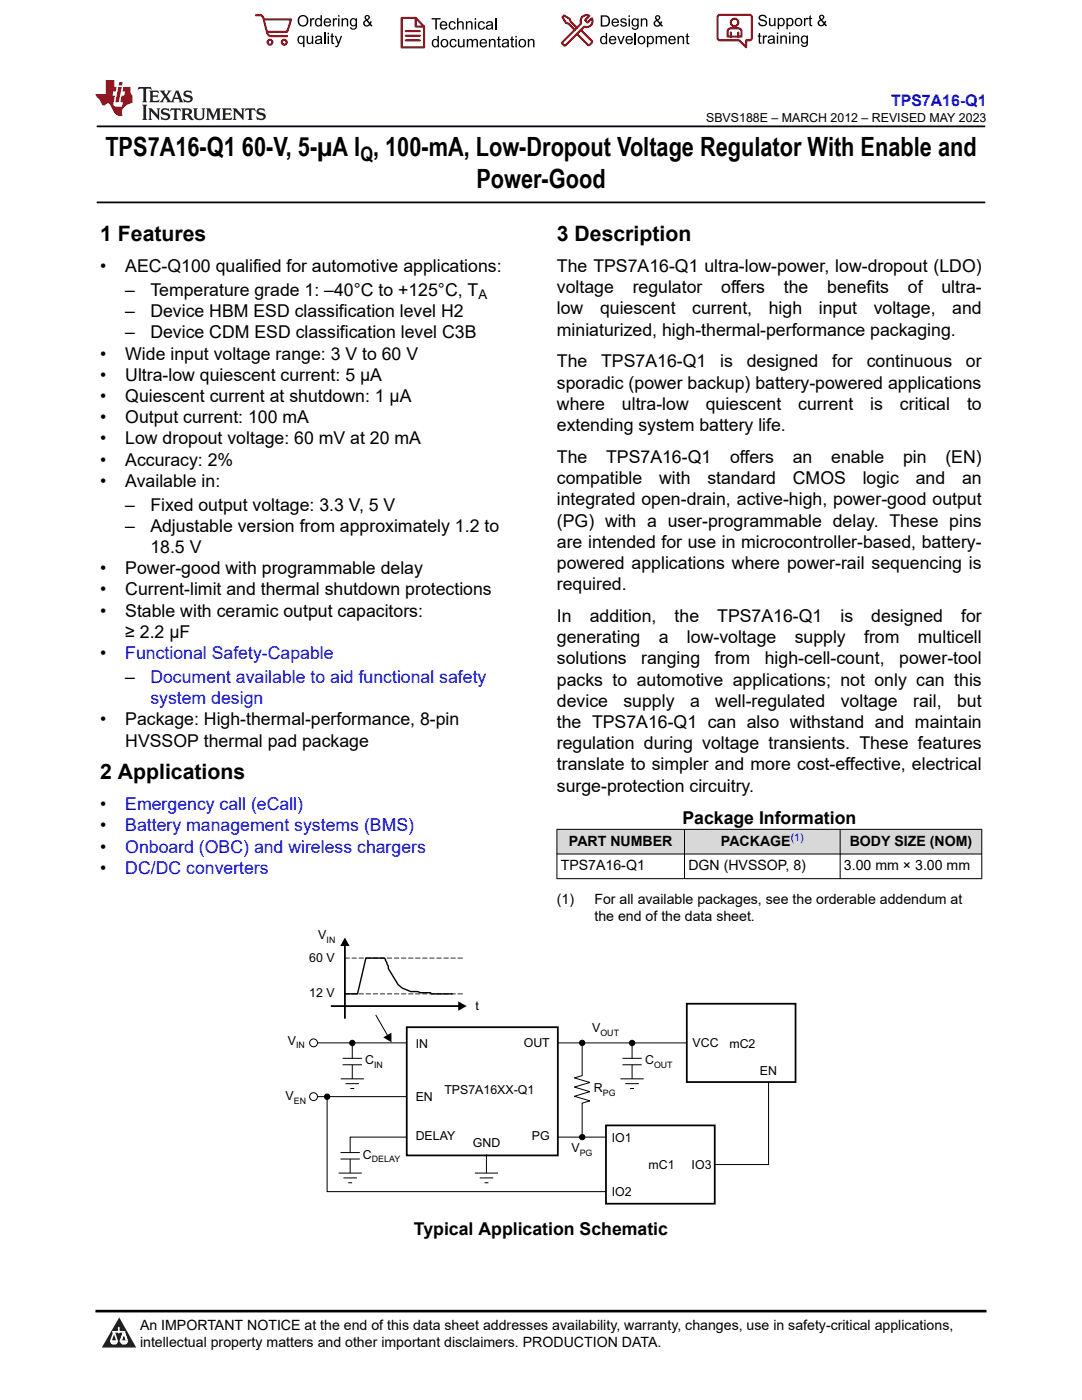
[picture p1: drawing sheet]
<svg xmlns="http://www.w3.org/2000/svg" width="216mm" height="279mm" viewBox="0 0 216 279" stroke-linecap="round" stroke-linejoin="round" font-family="sans-serif">
<path d="M19.3 25.2h177.3M19.3 40.4h177.3" fill="none" stroke="#000" stroke-width=".35"/>
<g fill="#d8d8d8">
<path d="M111.1 165.5h84.8v4.9h-84.8z" fill-rule="evenodd"/>
<path d="M111.2 165.6h25.3v4.8h-25.3z" fill-rule="evenodd"/>
<path d="M136.6 165.6h31v4.8h-31z" fill-rule="evenodd"/>
<path d="M167.7 165.6h28.1v4.8h-28.1z" fill-rule="evenodd"/>
</g>
<g fill="none" stroke="#000" stroke-width=".2">
<path d="M111.1 165.5h84.9M111.1 170.4h84.9M111.1 175.4h84.9M111.1 165.5v9.9M136.6 165.5v9.9M167.6 165.5v9.9M195.9 165.5v9.9M63.1 218.9h18.1M63.4 208.1h17.8M68 215.3h4.6M68.4 212.5h3.8M68.4 211.2h3.8"/>
<path d="M68.9 216.3h2.7M69.9 217.2h.8M70.3 208.1v3.1M70.3 212.5v2.8M111.3 208.1h25.7M97.1 230.4v3.7"/>
<circle cx="70.3" cy="208.1" r=".53"/>
</g>
<path d="M68.8 191.2h23.5M68.8 198.3h23.5" fill="none" stroke="#2b292a" stroke-width=".2" stroke-dasharray=".9 .5"/>
<path d="M81.2 205h30.1v25.6h-30.1z" fill="none" stroke="#000" stroke-width=".35"/>
<circle cx="70.3" cy="208.1" r=".53" fill="#000"/>
<circle cx="62.6" cy="208.1" r=".79" fill="#fff"/>
<circle cx="62.6" cy="208.1" r=".79" fill="none" stroke="#000" stroke-width=".2"/>
<circle cx="62.6" cy="218.9" r=".79" fill="#fff"/>
<g fill="none" stroke="#000" stroke-width=".2">
<path d="M65.3 218.9v18.9h55.6M75 202.6l2.4 4.1M116.2 208.1v6.6l-1.6 .4 3.1 .9-3.1 1 3.1 .9-3.1 .9 3.1 .9-1.5 .5v6.4M123.8 215.3h4.6M124.2 212.5h3.9M124.2 211.2h3.9M124.8 216.3h2.7M125.7 217.2h.8M126.1 208.1v3.1M126.1 212.5v2.8M153.4 215.9v16.5h-10.8M67.6 234.1h4.6"/>
<path d="M67.9 231.3h3.9M67.9 230h3.9M68.5 235.1h2.7M69.5 236h.8M69.9 231.3v2.8M81.2 226.9h-11.3v3.1M94.7 234.1h4.7M95.7 235.1h2.7M96.7 236h.7M111.3 226.9h9.6"/>
<circle cx="62.6" cy="218.9" r=".79"/>
<circle cx="65.3" cy="218.9" r=".53"/>
<circle cx="116.2" cy="208.1" r=".53"/>
<circle cx="126.1" cy="208.1" r=".53"/>
<circle cx="116.2" cy="226.9" r=".53"/>
</g>
<g fill="#000">
<path d="M68.8 187.1l1 1.7h-1.9zM91.4 199.9l1.7 .9-1.7 .9zM76.5 207l1.6-.9v1.9z"/>
<circle cx="65.3" cy="218.9" r=".53"/>
<circle cx="116.2" cy="208.1" r=".53"/>
<circle cx="126.1" cy="208.1" r=".53"/>
<circle cx="116.2" cy="226.9" r=".53"/>
</g>
<path d="M68.8 188.6v14.7M66 200.8h25.6M137 200.3h21.7v15.6h-21.7zM120.9 224.6h21.7v15.6h-21.7z" fill="none" stroke="#000" stroke-width=".35"/>
<path d="M68.8 198.3h2.5l1.7-7.1h3.6l.3 .2 .3 .7a10.4 10.4 0 0 0 2 3.9 4.2 4.2 0 0 0 4.1 1.9l.6 .2h2l.2 .2h4.2" fill="none" stroke="#000" stroke-width=".28"/>
<path d="M0 0h215.9v23.8h-215.9z" fill-rule="evenodd" fill="#fff"/>
<path d="M27.7 17.4l-.2 .6 .5-.3h.6v.1v2.2l-.2 .4h1l-.2-.4v-2.2v-.1h.5l.5 .3-.1-.6zM29.8 18.1l.2 .4v1.5l-.2 .4h1.9l.1-.6a1.08 1.08 0 0 1-1.3 .2v-.7h.6l.4 .2v-.6l-.4 .2h-.6v-.6l.2-.1a1 1 0 0 1 1 .2l-.1-.5zM31.8 18.1l1 1.1-1 1.2h.9l-.2-.2 .4-.7 .5 .7-.2 .2h1.6l-.2-.2 .1-.4h1l.1 .4-.1 .2h.9l-.2-.3-.8-2h-.5l-1 2.2-.8-1.1 .9-1.1h-.8l.2 .2-.5 .7-.3-.7 .1-.2zM35.2 18.5l.4 1h-.8zM36.8 18.2a.65 .65 0 0 0-.2 .7 .65 .65 0 0 0 .6 .5l.7 .2 .1 .2a.79 .79 0 0 1-.7 .4 .79 .79 0 0 1-.7-.5l.1 .7 .2-.1a.93 .93 0 0 0 1.1 .1 .93 .93 0 0 0 .4-1 1.46 1.46 0 0 0-1.2-.6l-.1-.3a1.09 1.09 0 0 1 1.2 .2l-.2-.6-.1 .1-.6-.2zM28.4 20.9l.2 .4v2.3l-.2 .3h1l-.2-.3v-2.3l.2-.4zM29.6 21.6l.2 .4v1.6l-.2 .3h.8l-.3-.3v-1.4l1.7 1.8v-2l.2-.4h-.8l.2 .2 .1 1.1-1.2-1.3zM32.3 21.8a.65 .65 0 0 0-.2 .7 .65 .65 0 0 0 .7 .4l.6 .2 .1 .2a.79 .79 0 0 1-.7 .4 .79 .79 0 0 1-.7-.5l.1 .7 .2-.1a.93 .93 0 0 0 1.1 .1 .93 .93 0 0 0 .4-.9 1.46 1.46 0 0 0-1.2-.6l-.1-.4a1.09 1.09 0 0 1 1.2 .2l-.2-.6-.1 .1-.6-.1zM34.1 21.6l-.1 .7a.63 .63 0 0 1 .7-.4l.1 1.7-.3 .3h1l-.2-.3v-1.7a.66 .66 0 0 1 .8 .4l-.1-.7zM36.2 21.6l.2 .4v1.6l-.2 .3h.9l-.2-.2v-.7h.5l.1 .2a.79 .79 0 0 0 1.2 .6l-1-.9a.61 .61 0 0 0 .6-.6 .61 .61 0 0 0-.5-.6zM36.9 21.9h.2a.47 .47 0 0 1 .5 .1 .47 .47 0 0 1 .1 .5l-.2 .2h-.6zM38.5 21.6l.2 .2a2.27 2.27 0 0 0 .4 2 1.04 1.04 0 0 0 1.7-.7v-1.3l.2-.2h-.8l.2 .4v1.1a.6 .6 0 0 1-.6 .6 .6 .6 0 0 1-.6-.6v-1.1l.3-.4zM41.1 21.6l.2 .4v1.6l-.2 .3h.7l-.2-.3v-1.5l.9 1.9 .8-1.9v1.5l-.2 .3h1l-.3-.3v-1.6l.3-.4h-.8l-.7 1.5-.7-1.5zM44.3 21.6l.2 .4v1.6l-.2 .3h1.9l.1-.5a1.09 1.09 0 0 1-1.3 .1v-.6h.6l.4 .1v-.6l-.4 .2h-.6v-.6l.2-.1a1.01 1.01 0 0 1 1 .3l-.1-.6zM46.4 21.6l.3 .4v1.6l-.3 .3h.8l-.2-.3v-1.4l1.6 1.8v-2l.2-.4h-.7l.2 .2v1.1l-1.2-1.3zM49 21.6l-.1 .7a.63 .63 0 0 1 .8-.4v1.7l-.3 .3h1l-.2-.3v-1.7a.66 .66 0 0 1 .8 .4l-.1-.7zM51.4 21.8a.65 .65 0 0 0-.2 .7 .65 .65 0 0 0 .6 .4l.6 .2 .2 .2a.79 .79 0 0 1-.8 .4 .79 .79 0 0 1-.6-.5l.1 .7 .2-.1a.93 .93 0 0 0 1 .1 .93 .93 0 0 0 .5-.9 1.46 1.46 0 0 0-1.3-.6l-.1-.4a1.09 1.09 0 0 1 1.3 .2l-.2-.6-.2 .1-.5-.1z" fill="#231f20"/>
<path d="M21.1 16v2.8h-2.1l.1 .3 .9 1a.95 .95 0 0 0 .9 .9 .59 .59 0 0 1 .6-.4 .59 .59 0 0 1 .5 .4l.4 .8a1.59 1.59 0 0 0 2.1 1.3 1.61 1.61 0 0 1 1-2.2l1-.4-.1-1.5a1.59 1.59 0 0 1-.4-1.6h-1.4l-.2 .9h.5l-.1 .8h-.5l-.2 1v.2l.4 .1-.2 .9h-.6a.73 .73 0 0 1-1.1-.7l.3-1.5h-.5l.2-.8h.5l.2-.9h-.5v-1.4zM23.6 17.4l-.6 3h.7l.6-3zM23.8 16.4l-.1 .7h.7l.1-.7z" fill="#ed1c24"/>
<g fill="#000">
<path d="M59.4 4.2a1.12 1.12 0 0 1 2.2 0 1.12 1.12 0 0 1-2.2 0zM59.9 3.5a.89 .89 0 0 0-.1 1.1 .89 .89 0 0 0 1.1 .4 .88 .88 0 0 0 .3-1.3 .88 .88 0 0 0-1.3-.2z" fill-rule="evenodd"/>
<path d="M59.5 7.3l.5-.2 .5 .3v-.3h.3v2.3h-.3v-.8a.74 .74 0 0 1-1 0 .74 .74 0 0 1-.1-1zM59.8 7.5a.57 .57 0 0 0-.2 .7 .57 .57 0 0 0 .8 .2 .57 .57 0 0 0 .1-.7 .57 .57 0 0 0-.7-.2z" fill-rule="evenodd"/>
<path d="M61.9 3.6h.2v.3l.2-.2 .3-.1 .2 .1-.1 .3a.36 .36 0 0 0-.5 0 .36 .36 0 0 0 0 .4v.9h-.3z" fill-rule="evenodd"/>
<path d="M61.2 7.1h.3v.9a.41 .41 0 0 0 .4 .6 .41 .41 0 0 0 .3-.6v-.9h.3v1.7h-.2v-.3a.58 .58 0 0 1-.7 .3 .58 .58 0 0 1-.4-.6z" fill-rule="evenodd"/>
<path d="M63 3.8l.5-.2 .5 .2v-.8h.2v2.3h-.2v-.2a.75 .75 0 0 1-1-.1 .75 .75 0 0 1-.1-1zM63.2 4a.57 .57 0 0 0-.1 .7 .57 .57 0 0 0 .8 .2 .57 .57 0 0 0 .1-.7 .57 .57 0 0 0-.8-.2z" fill-rule="evenodd"/>
<path d="M63 7.3a.74 .74 0 0 1 1-.1 .74 .74 0 0 1 .3 .9v.7h-.3v-.2a.57 .57 0 0 1-.8 .2 .57 .57 0 0 1-.2-.8l1-.3a.41 .41 0 0 0-.4-.4 .41 .41 0 0 0-.4 .4l-.3-.1zM63.2 8.2a.35 .35 0 0 0 .2 .5 .35 .35 0 0 0 .5-.3l.1-.4z" fill-rule="evenodd"/>
<path d="M65.4 6.5h.3v.3h-.3zM65.4 7.1h.3v1.7h-.3z" fill-rule="evenodd"/>
<path d="M64.8 3.8a.76 .76 0 0 1 .9-.1 .76 .76 0 0 1 .4 .8h-1.2a.47 .47 0 0 0 .3 .6 .47 .47 0 0 0 .6-.4l.3 .1a.82 .82 0 0 1-1.3 .3 .82 .82 0 0 1 0-1.3zM65 4l-.1 .3h.9l-.3-.4z" fill-rule="evenodd"/>
<path d="M66.4 3.6h.3v.3l.1-.2 .4-.1 .1 .1-.1 .3a.36 .36 0 0 0-.4 0 .36 .36 0 0 0-.1 .4v.9h-.3z" fill-rule="evenodd"/>
<path d="M66.1 6.7l.3-.1v.5h.3v.3h-.3v.9l.1 .2h.2v.3a.41 .41 0 0 1-.4-.1 .41 .41 0 0 1-.2-.4v-.9h-.2v-.3h.2z" fill-rule="evenodd"/>
<path d="M66.8 7.1h.3l.4 1.4 .5-1.4h.3l-.6 1.7a.57 .57 0 0 1-.8 .6v-.3a.37 .37 0 0 0 .5-.3z" fill-rule="evenodd"/>
<path d="M67.5 3h.2v.3h-.2zM67.5 3.6h.2v1.7h-.2z" fill-rule="evenodd"/>
<path d="M68.2 3.6h.2v.3a.58 .58 0 0 1 .7-.3 .58 .58 0 0 1 .4 .7v1h-.3v-1a.4 .4 0 0 0-.4-.5 .4 .4 0 0 0-.4 .6v.9h-.2z" fill-rule="evenodd"/>
<path d="M70 3.8l.5-.2 .5 .2v-.2h.2v1.5a.71 .71 0 0 1-.5 .8 .71 .71 0 0 1-.8-.5h.2a.46 .46 0 0 0 .6 .3 .46 .46 0 0 0 .3-.6 .78 .78 0 0 1-1.1-.2 .78 .78 0 0 1 .1-1.1zM70.2 4a.53 .53 0 0 0-.1 .8 .53 .53 0 0 0 .8 0 .54 .54 0 0 0 0-.7 .54 .54 0 0 0-.7-.1z" fill-rule="evenodd"/>
<path d="M72.9 3.1a.53 .53 0 0 1 .8 .1 .53 .53 0 0 1-.3 .8l.4 .5 .1-.3 .3 .1-.2 .5 .3 .3-.2 .2-.3-.3a.71 .71 0 0 1-1.2 .1 .71 .71 0 0 1 .4-1.1l-.3-.5zM73 3.5a.3 .3 0 0 0 .6 0 .3 .3 0 0 0-.6 0zM72.9 4.3a.45 .45 0 0 0 0 .7 .45 .45 0 0 0 .7-.2l-.5-.6z" fill-rule="evenodd"/>
<path d="M86.1 3.6h1.8v.3h-.7v2h-.3v-2h-.8z" fill-rule="evenodd"/>
<path d="M86.3 8l.5-.2 .5 .2v-.8h.3v2.2h-.3v-.2a.76 .76 0 0 1-1 0 .76 .76 0 0 1-.1-1zM86.6 8.1a.58 .58 0 0 0-.2 .8 .58 .58 0 0 0 .8 .2 .58 .58 0 0 0 .1-.8 .58 .58 0 0 0-.7-.2z" fill-rule="evenodd"/>
<path d="M88.2 7.9a.81 .81 0 0 1 1.1 .2 .81 .81 0 0 1-.2 1.1 .81 .81 0 0 1-1.1-.1l-.1-.8zM88.3 8.1a.57 .57 0 0 0 0 .9 .57 .57 0 0 0 .8 0 .57 .57 0 0 0 0-.8 .57 .57 0 0 0-.8-.1z" fill-rule="evenodd"/>
<path d="M88 4.4a.77 .77 0 0 1 .9-.1 .77 .77 0 0 1 .4 .8h-1.3a.48 .48 0 0 0 .4 .6 .48 .48 0 0 0 .6-.3h.3a.83 .83 0 0 1-1.3 .4 .83 .83 0 0 1 0-1.4zM88.2 4.6l-.2 .3h1l-.3-.4z" fill-rule="evenodd"/>
<path d="M89.7 4.4a.7 .7 0 0 1 1.2 .3l-.2 .1a.45 .45 0 0 0-.6-.3 .45 .45 0 0 0-.3 .6 .45 .45 0 0 0 .3 .6 .45 .45 0 0 0 .6-.4h.3a.76 .76 0 0 1-1.1 .6 .76 .76 0 0 1-.3-1.1z" fill-rule="evenodd"/>
<path d="M89.9 8a.7 .7 0 0 1 1.2 .3h-.3a.45 .45 0 0 0-.5-.3 .45 .45 0 0 0-.3 .6 .45 .45 0 0 0 .3 .6 .45 .45 0 0 0 .6-.4l.2 .1a.76 .76 0 0 1-1 .5 .76 .76 0 0 1-.4-1.1z" fill-rule="evenodd"/>
<path d="M91.2 3.6h.3v.8a.59 .59 0 0 1 .7-.2 .59 .59 0 0 1 .3 .7v1h-.2v-1a.4 .4 0 0 0-.5-.4 .4 .4 0 0 0-.3 .5v.9h-.3z" fill-rule="evenodd"/>
<path d="M91.4 7.8h.2v.9a.41 .41 0 0 0 .5 .5 .41 .41 0 0 0 .3-.5v-.9h.3v1.6h-.3v-.2a.58 .58 0 0 1-.7 .3 .58 .58 0 0 1-.3-.7z" fill-rule="evenodd"/>
<path d="M93 4.2h.2v.3a.59 .59 0 0 1 .7-.3 .59 .59 0 0 1 .4 .7v1h-.3v-1a.41 .41 0 0 0-.4-.5 .41 .41 0 0 0-.4 .6v.9h-.2z" fill-rule="evenodd"/>
<path d="M93.1 7.8h.3v.2a.56 .56 0 0 1 1 0 .54 .54 0 0 1 .6-.2 .54 .54 0 0 1 .4 .5v1.1h-.3v-1a.34 .34 0 0 0-.3-.4 .34 .34 0 0 0-.4 .3v1.1h-.3v-1a.38 .38 0 0 0-.5-.4 .38 .38 0 0 0-.2 .6v.8h-.3z" fill-rule="evenodd"/>
<path d="M94.7 3.6h.3v.3h-.3zM94.7 4.2h.3v1.7h-.3z" fill-rule="evenodd"/>
<path d="M95.5 4.4a.7 .7 0 0 1 1.3 .3l-.3 .1a.45 .45 0 0 0-.6-.3 .45 .45 0 0 0-.3 .6 .45 .45 0 0 0 .3 .6 .45 .45 0 0 0 .6-.4h.3a.76 .76 0 0 1-1.1 .6 .76 .76 0 0 1-.3-1.1z" fill-rule="evenodd"/>
<path d="M95.9 8a.77 .77 0 0 1 .9-.2 .77 .77 0 0 1 .4 .9h-1.2a.48 .48 0 0 0 .3 .5 .48 .48 0 0 0 .6-.3h.3a.83 .83 0 0 1-1.3 .4 .83 .83 0 0 1 0-1.3zM96.1 8.1l-.1 .4h.9l-.2-.5z" fill-rule="evenodd"/>
<path d="M97.5 7.8h.3v.2a.59 .59 0 0 1 .7-.2 .59 .59 0 0 1 .4 .6v1h-.3v-1a.41 .41 0 0 0-.5-.4 .41 .41 0 0 0-.3 .5v.9h-.3z" fill-rule="evenodd"/>
<path d="M97.1 4.4a.74 .74 0 0 1 1-.1 .74 .74 0 0 1 .3 .9v.7h-.3v-.2a.59 .59 0 0 1-.8 .2 .59 .59 0 0 1-.3-.8l1.1-.3a.42 .42 0 0 0-.4-.4 .42 .42 0 0 0-.5 .4l-.2-.1zM97.3 5.3a.36 .36 0 0 0 .2 .5 .36 .36 0 0 0 .5-.2l.1-.5z" fill-rule="evenodd"/>
<path d="M99.4 7.4l.2-.2v.6h.3v.2h-.3v1l.1 .2h.2l.1 .2a.41 .41 0 0 1-.5 0 .41 .41 0 0 1-.1-.4v-1h-.2v-.2h.2z" fill-rule="evenodd"/>
<path d="M100.3 8a.74 .74 0 0 1 .9-.2 .74 .74 0 0 1 .3 .9l.1 .7h-.3v-.2a.59 .59 0 0 1-.8 .3 .59 .59 0 0 1-.3-.8l1-.3a.42 .42 0 0 0-.3-.4 .42 .42 0 0 0-.5 .3h-.3zM100.5 8.8a.36 .36 0 0 0 .1 .5 .36 .36 0 0 0 .5-.2l.2-.5z" fill-rule="evenodd"/>
<path d="M102 7.4l.3-.2v.6h.3v.2h-.3v1l.1 .2h.2v.2a.41 .41 0 0 1-.5 0 .41 .41 0 0 1-.1-.4v-1h-.2v-.2h.2z" fill-rule="evenodd"/>
<path d="M102.8 7.2h.3v.3h-.3zM102.8 7.8h.3v1.6h-.3z" fill-rule="evenodd"/>
<path d="M103.7 7.9a.81 .81 0 0 1 1.1 .2 .81 .81 0 0 1-.1 1.1 .81 .81 0 0 1-1.2-.1v-.8zM103.9 8.1a.57 .57 0 0 0-.1 .9 .57 .57 0 0 0 .8 0 .57 .57 0 0 0 0-.8 .57 .57 0 0 0-.7-.1z" fill-rule="evenodd"/>
<path d="M105.3 7.8h.3v.2a.59 .59 0 0 1 .7-.2 .59 .59 0 0 1 .4 .6v1h-.3v-1a.41 .41 0 0 0-.5-.4 .41 .41 0 0 0-.3 .5v.9h-.3z" fill-rule="evenodd"/>
<path d="M119.9 3.1h.7a1.12 1.12 0 0 1 1.1 1.1 1.12 1.12 0 0 1-1 1.1h-.8zM120.2 3.3v1.7h.4a.86 .86 0 0 0 .8-.8 .86 .86 0 0 0-.8-.9z" fill-rule="evenodd"/>
<path d="M119.9 7.4l.5-.3 .5 .3v-.8h.2v2.2h-.2v-.2a.75 .75 0 0 1-1 0 .75 .75 0 0 1-.1-1zM120.1 7.5a.57 .57 0 0 0-.1 .8 .57 .57 0 0 0 .8 .2 .57 .57 0 0 0 .1-.8 .57 .57 0 0 0-.8-.2z" fill-rule="evenodd"/>
<path d="M121.7 7.4a.76 .76 0 0 1 .9-.2 .76 .76 0 0 1 .4 .9h-1.2a.47 .47 0 0 0 .3 .5 .47 .47 0 0 0 .6-.3h.3a.82 .82 0 0 1-1.3 .4 .82 .82 0 0 1 0-1.3zM121.9 7.5l-.1 .3h.9l-.3-.4z" fill-rule="evenodd"/>
<path d="M122.2 3.9a.76 .76 0 0 1 .9-.2 .76 .76 0 0 1 .4 .9h-1.2a.47 .47 0 0 0 .4 .5 .47 .47 0 0 0 .5-.3h.3a.82 .82 0 0 1-1.3 .4 .82 .82 0 0 1 0-1.3zM122.5 4l-.2 .3h.9l-.2-.4z" fill-rule="evenodd"/>
<path d="M123.9 3.8a.71 .71 0 0 1 1.1 .3h-.2a.32 .32 0 0 0-.4-.3 .32 .32 0 0 0-.3 .4h.1a.75 .75 0 0 1 .9 .8 .72 .72 0 0 1-.7 .3 .72 .72 0 0 1-.7-.5h.3a.36 .36 0 0 0 .4 .4 .36 .36 0 0 0 .3-.5 .8 .8 0 0 1-.9-.7z" fill-rule="evenodd"/>
<path d="M123.2 7.2h.3l.4 1.3 .5-1.3h.3l-.7 1.6h-.2z" fill-rule="evenodd"/>
<path d="M125.4 3.1h.3v.3h-.3zM125.4 3.7h.3v1.6h-.3z" fill-rule="evenodd"/>
<path d="M125 7.4a.76 .76 0 0 1 .9-.2 .76 .76 0 0 1 .4 .9h-1.2a.47 .47 0 0 0 .3 .5 .47 .47 0 0 0 .6-.3h.3a.82 .82 0 0 1-1.3 .4 .82 .82 0 0 1 0-1.3zM125.2 7.5l-.1 .3h.9l-.2-.4z" fill-rule="evenodd"/>
<path d="M126.2 3.9l.5-.3 .5 .3v-.2h.2v1.4a.71 .71 0 0 1-.5 .8 .71 .71 0 0 1-.8-.5l.2 .1a.46 .46 0 0 0 .6 .2 .46 .46 0 0 0 .3-.6 .78 .78 0 0 1-1.1-.1 .78 .78 0 0 1 .1-1.1zM126.4 4a.53 .53 0 0 0-.1 .8 .53 .53 0 0 0 .8 0 .54 .54 0 0 0 0-.7 .54 .54 0 0 0-.7-.1z" fill-rule="evenodd"/>
<path d="M127.5 7.3a.8 .8 0 0 1 1.1 .2 .8 .8 0 0 1-.1 1.1 .8 .8 0 0 1-1.2-.1v-.8zM127.7 7.5a.56 .56 0 0 0-.1 .9 .56 .56 0 0 0 .8-.1 .56 .56 0 0 0 0-.7 .56 .56 0 0 0-.7-.1z" fill-rule="evenodd"/>
<path d="M127.9 3.7h.2v.2a.58 .58 0 0 1 .7-.2 .58 .58 0 0 1 .4 .6v1h-.3v-1a.4 .4 0 0 0-.4-.4 .4 .4 0 0 0-.4 .5v.9h-.2z" fill-rule="evenodd"/>
<path d="M129.1 7.2h.2v.2a.72 .72 0 0 1 1-.1 .72 .72 0 0 1 .2 1 .64 .64 0 0 1-.5 .5 .64 .64 0 0 1-.6-.2v.8h-.3zM129.5 7.5a.56 .56 0 0 0-.2 .8 .56 .56 0 0 0 .8 .2 .56 .56 0 0 0 .1-.8 .56 .56 0 0 0-.7-.2z" fill-rule="evenodd"/>
<path d="M130.8 7.2h.3v.2a.55 .55 0 0 1 .9 0 .53 .53 0 0 1 .6-.3 .53 .53 0 0 1 .4 .6v1.1h-.2v-1a.34 .34 0 0 0-.3-.4 .34 .34 0 0 0-.4 .3v1.1h-.3v-1a.37 .37 0 0 0-.5-.4 .37 .37 0 0 0-.2 .6v.8h-.3z" fill-rule="evenodd"/>
<path d="M130.8 3.2a.53 .53 0 0 1 .9 .1 .53 .53 0 0 1-.4 .8l.4 .5 .2-.4 .2 .1-.2 .5 .4 .3-.2 .3-.3-.4a.71 .71 0 0 1-1.2 .1 .71 .71 0 0 1 .3-1.1l-.2-.5zM130.9 3.6a.3 .3 0 0 0 .6 0 .3 .3 0 0 0-.6 0zM130.9 4.3a.45 .45 0 0 0 0 .7 .45 .45 0 0 0 .7-.2l-.5-.6z" fill-rule="evenodd"/>
<path d="M133.6 7.4a.76 .76 0 0 1 .9-.2 .76 .76 0 0 1 .3 .9h-1.2a.47 .47 0 0 0 .4 .5 .47 .47 0 0 0 .6-.3h.2a.82 .82 0 0 1-1.2 .4 .82 .82 0 0 1 0-1.3zM133.8 7.5l-.2 .3h1l-.3-.4z" fill-rule="evenodd"/>
<path d="M135.2 7.2h.2v.2a.58 .58 0 0 1 .7-.2 .58 .58 0 0 1 .4 .6v1h-.3v-1a.4 .4 0 0 0-.4-.4 .4 .4 0 0 0-.3 .5v.9h-.3z" fill-rule="evenodd"/>
<path d="M137 6.8l.3-.2v.6h.2v.2h-.2v1v.2h.2l.1 .2a.41 .41 0 0 1-.5 0 .41 .41 0 0 1-.1-.5v-.9h-.2v-.2h.2z" fill-rule="evenodd"/>
<path d="M151.6 3.1a.88 .88 0 0 1 1.4 .5h-.3a.49 .49 0 0 0-.5-.5 .49 .49 0 0 0-.5 .6l.1 .1a1.06 1.06 0 0 1 1.2 1 .95 .95 0 0 1-.9 .4 .95 .95 0 0 1-.8-.7h.3a.58 .58 0 0 0 .6 .5 .58 .58 0 0 0 .5-.6l-.2-.1a.95 .95 0 0 1-1.1-.9z" fill-rule="evenodd"/>
<path d="M151.4 6.7l.3-.2v.6h.2v.2h-.2v1v.2h.2l.1 .2a.41 .41 0 0 1-.5 0 .41 .41 0 0 1-.1-.5v-.9h-.2v-.2h.2z" fill-rule="evenodd"/>
<path d="M152.2 7.1h.3v.2l.1-.2h.4h.1l-.1 .3a.36 .36 0 0 0-.4 0 .36 .36 0 0 0-.1 .5v.8h-.3z" fill-rule="evenodd"/>
<path d="M153.3 7.3a.74 .74 0 0 1 1-.2 .74 .74 0 0 1 .3 .9l.1 .7h-.3l-.1-.2a.57 .57 0 0 1-.8 .3 .57 .57 0 0 1-.1-.9l.9-.2a.41 .41 0 0 0-.4-.4 .41 .41 0 0 0-.4 .3h-.3zM153.5 8.1a.35 .35 0 0 0 .2 .5 .35 .35 0 0 0 .5-.2l.1-.5z" fill-rule="evenodd"/>
<path d="M153.4 3.6h.3v.9a.41 .41 0 0 0 .4 .5 .41 .41 0 0 0 .4-.5v-.9h.2v1.6h-.2v-.2a.58 .58 0 0 1-.7 .2 .58 .58 0 0 1-.4-.6z" fill-rule="evenodd"/>
<path d="M155 6.5h.3v.3h-.3zM155 7.1h.3v1.6h-.3z" fill-rule="evenodd"/>
<path d="M155.2 3.6h.2v.2a.72 .72 0 0 1 1-.1 .72 .72 0 0 1 .2 1 .64 .64 0 0 1-.5 .5 .64 .64 0 0 1-.6-.2v.8h-.3zM155.6 3.9a.56 .56 0 0 0-.2 .8 .56 .56 0 0 0 .8 .2 .56 .56 0 0 0 .1-.8 .56 .56 0 0 0-.7-.2z" fill-rule="evenodd"/>
<path d="M155.7 7.1h.3v.2a.58 .58 0 0 1 .7-.2 .58 .58 0 0 1 .3 .6v1h-.3v-1a.4 .4 0 0 0-.4-.4 .4 .4 0 0 0-.3 .5v.9h-.3z" fill-rule="evenodd"/>
<path d="M156.9 3.6h.3v.2a.72 .72 0 0 1 .9-.1 .72 .72 0 0 1 .2 1 .64 .64 0 0 1-.4 .5 .64 .64 0 0 1-.7-.2v.8h-.3zM157.3 3.9a.56 .56 0 0 0-.1 .8 .56 .56 0 0 0 .7 .2 .56 .56 0 0 0 .2-.8 .56 .56 0 0 0-.8-.2z" fill-rule="evenodd"/>
<path d="M157.4 6.5h.3v.3h-.3zM157.4 7.1h.3v1.6h-.3z" fill-rule="evenodd"/>
<path d="M158.1 7.1h.3v.2a.58 .58 0 0 1 .7-.2 .58 .58 0 0 1 .4 .6v1h-.3v-1a.4 .4 0 0 0-.5-.4 .4 .4 0 0 0-.3 .5v.9h-.3z" fill-rule="evenodd"/>
<path d="M158.8 3.7a.8 .8 0 0 1 1.1 .2 .8 .8 0 0 1-.1 1.1 .8 .8 0 0 1-1.1-.1l-.1-.8zM159 3.9a.56 .56 0 0 0-.1 .9 .56 .56 0 0 0 .9 0 .56 .56 0 0 0-.1-.8 .56 .56 0 0 0-.7-.1z" fill-rule="evenodd"/>
<path d="M160 7.3l.5-.2 .5 .2v-.2h.2v1.4a.71 .71 0 0 1-.5 .9 .71 .71 0 0 1-.9-.5h.3a.46 .46 0 0 0 .6 .2 .46 .46 0 0 0 .2-.6 .78 .78 0 0 1-1-.1 .78 .78 0 0 1 .1-1.1zM160.2 7.4a.53 .53 0 0 0-.1 .8 .53 .53 0 0 0 .8 0 .54 .54 0 0 0 0-.7 .54 .54 0 0 0-.7-.1z" fill-rule="evenodd"/>
<path d="M160.4 3.6h.3v.2l.1-.2h.4h.1l-.1 .3a.36 .36 0 0 0-.4 0 .36 .36 0 0 0-.1 .5v.8h-.3z" fill-rule="evenodd"/>
<path d="M161.5 3.2l.3-.2v.6h.3v.2h-.3v1v.2h.3v.2a.41 .41 0 0 1-.5 0 .41 .41 0 0 1-.1-.5v-.9h-.2v-.2h.2z" fill-rule="evenodd"/>
<path d="M163.6 3.1a.53 .53 0 0 1 .8 .1 .53 .53 0 0 1-.3 .8l.4 .5 .1-.3h.3l-.2 .5 .3 .3-.2 .3-.3-.3a.71 .71 0 0 1-1.2 .1 .71 .71 0 0 1 .4-1.2l-.3-.5zM163.7 3.5a.3 .3 0 0 0 .5 0 .3 .3 0 0 0-.5 0zM163.6 4.2a.45 .45 0 0 0 0 .8 .45 .45 0 0 0 .7-.3l-.5-.6z" fill-rule="evenodd"/>
</g>
<path d="M64.8 6.5v2.3M98.9 3.6v2.3M126.8 6.6v2.2" fill="none" stroke="#000" stroke-width=".28"/>
<g fill="none" stroke="#de0000" stroke-width=".42">
<path d="M51.1 3l1 .1a1.4 1.4 0 0 1 .6 1.2l.7 2.5a.95 .95 0 0 0 1.1 .4h2.8M52.7 3.9h5.4l-.8 2.4h-4M80.1 3.6h2.8v1.7h1.7v4.2h-4.5zM81 7.1h2.8M81 6.2h2.8M81 8.1h2.8M82.9 3.6l1.7 1.7M115.1 5.5l-1.3-1.2-.1-.5-1.2-.7-.3 .3 .7 1.1 .5 .2 1.3 1.3M115.9 6l2.2 2.2v.3l-.5 .5h-.3l-2.2-2.2zM115.9 6l.7-.7a1.19 1.19 0 0 0 1.3-.3 1.19 1.19 0 0 0 .2-1.4l-.9 .9-.4-.5 .8-.8a1.19 1.19 0 0 0-1.4 .1 1.19 1.19 0 0 0-.2 1.4l-3.8 3.7v.3l.3 .3h.3l2.3-2.2M143.2 3.2l.4-.2h6l.4 .2v4.4l-.2 .4-.9 .1v1.3l-1.4-1.3h-3.9l-.4-.3zM145.4 5.8l.4-.1h1.6a.61 .61 0 0 1 .6 .6v1h-2.8v-1z"/>
<path d="M145.8 6.5v.8M147.3 6.5v.8"/>
<circle cx="53.9" cy="8.4" r=".49"/>
<circle cx="56.7" cy="8.4" r=".49"/>
<circle cx="146.6" cy="4.5" r=".75"/>
</g>
<path d="M0 261.4h215.9v18h-215.9z" fill-rule="evenodd" fill="#fff"/>
<path d="M23.8 262.9l3.4 6h-6.9z" fill="#231f20"/>
<path d="M22.1 267.7h1.3l-.4 .5h-.3a.55 .55 0 0 1-.6-.5z" fill-rule="evenodd" fill="#fff"/>
<path d="M22.1 267.7h1.3l-.4 .5h-.3a.55 .55 0 0 1-.6-.5z" fill="none" stroke="#231f20" stroke-width=".34"/>
<path d="M22.1 267.7h1.3l-.4 .5h-.5zM22.6 265.8h.1M22.6 265.8h2.3zM23.7 265.9h.1M23.7 264.9v1zM24 267.7h.1" fill="none" stroke="#fff" stroke-width=".34"/>
<path d="M24.7 265.8l-.7 1.9z" fill="#fff"/>
<path d="M24.7 265.8l-.7 1.9z" fill="none" stroke="#fff" stroke-width=".34"/>
<path d="M24.7 265.8l.7 1.9z" fill="#fff"/>
<path d="M22.8 265.8l-.7 1.9zM22.8 265.8l.6 1.9zM24.7 265.8l.7 1.9zM25.3 267.7h.1" fill="none" stroke="#fff" stroke-width=".34"/>
<path d="M24.1 267.7h1.3a.65 .65 0 0 1-.6 .5 .65 .65 0 0 1-.7-.5z" fill-rule="evenodd" fill="#fff"/>
<path d="M24.1 267.7h1.3a.65 .65 0 0 1-.6 .5 .65 .65 0 0 1-.7-.5z" fill="none" stroke="#231f20" stroke-width=".34"/>
<path d="M24 267.7h.1M24.1 267.7h1.3l-.4 .5h-.5z" fill="none" stroke="#fff" stroke-width=".34"/>
<path d="M19 261.7h177.8" fill="none" stroke="#000" stroke-width=".53"/>
<g font-size="5.3">
<text x="21" y="31.2">TPS7A16-Q1 60-V, 5-µA I , 100-mA, Low-Dropout Voltage Regulator With Enable and</text>
<text x="95" y="37.5">Power-Good</text>
</g>
<g font-size="4.2">
<text x="20" y="48.1">1 Features</text>
<text x="111.1" y="48.1">3 Description</text>
<text x="20" y="155.6">2 Applications</text>
</g>
<text font-size="4" x="71.9" y="32.2">Q</text>
<g font-size="3.5">
<text x="20" y="54.3">•</text>
<text x="25" y="54.3">AEC-Q100 qualified for automotive applications:</text>
<text x="25" y="59">–</text>
<text x="30" y="59">Temperature grade 1: –40°C to +125°C, T</text>
<text x="111.1" y="54.3">The TPS7A16-Q1 ultra-low-power, low-dropout (LDO)</text>
<text x="111.1" y="58.5">voltage</text>
<text x="126.2" y="58.5">regulator</text>
<text x="143.9" y="58.5">offers</text>
<text x="156.4" y="58.5">the</text>
<text x="165.1" y="58.5">benefits</text>
<text x="181.2" y="58.5">of</text>
<text x="187.9" y="58.5">ultra-</text>
<text x="25" y="63.3">–</text>
<text x="30" y="63.3">Device HBM ESD classification level H2</text>
<text x="111.1" y="62.8">low</text>
<text x="119.7" y="62.8">quiescent</text>
<text x="138.1" y="62.8">current,</text>
<text x="153.4" y="62.8">high</text>
<text x="163.4" y="62.8">input</text>
<text x="174.3" y="62.8">voltage,</text>
<text x="190" y="62.8">and</text>
<text x="20" y="71.7">•</text>
<text x="25" y="67.5">–</text>
<text x="25" y="71.7">Wide input voltage range: 3 V to 60 V</text>
<text x="30" y="67.5">Device CDM ESD classification level C3B</text>
<text x="111.1" y="67">miniaturized, high-thermal-performance packaging.</text>
<text x="20" y="76">•</text>
<text x="25" y="76">Ultra-low quiescent current: 5 μA</text>
<text x="111.1" y="73.3">The</text>
<text x="111.1" y="77.6">sporadic (power backup) battery-powered applications</text>
<text x="120" y="73.3">TPS7A16-Q1</text>
<text x="143.7" y="73.3">is</text>
<text x="149" y="73.3">designed</text>
<text x="166.1" y="73.3">for</text>
<text x="172.9" y="73.3">continuous</text>
<text x="192.8" y="73.3">or</text>
<text x="20" y="80.2">•</text>
<text x="25" y="80.2">Quiescent current at shutdown: 1 μA</text>
<text x="111.1" y="81.8">where</text>
<text x="124.1" y="81.8">ultra-low</text>
<text x="140.8" y="81.8">quiescent</text>
<text x="159.3" y="81.8">current</text>
<text x="173.7" y="81.8">is</text>
<text x="179.6" y="81.8">critical</text>
<text x="193" y="81.8">to</text>
<text x="20" y="84.4">•</text>
<text x="20" y="88.7">•</text>
<text x="25" y="84.4">Output current: 100 mA</text>
<text x="25" y="88.7">Low dropout voltage: 60 mV at 20 mA</text>
<text x="111.1" y="86">extending system battery life.</text>
<text x="20" y="92.9">•</text>
<text x="25" y="92.9">Accuracy: 2%</text>
<text x="111.1" y="92.4">The</text>
<text x="121" y="92.4">TPS7A16-Q1</text>
<text x="145.7" y="92.4">offers</text>
<text x="158.2" y="92.4">an</text>
<text x="165.9" y="92.4">enable</text>
<text x="180.2" y="92.4">pin</text>
<text x="188.6" y="92.4">(EN)</text>
<text x="20" y="97.1">•</text>
<text x="25" y="97.1">Available in:</text>
<text x="25" y="101.9">–</text>
<text x="30" y="101.9">Fixed output voltage: 3.3 V, 5 V</text>
<text x="111.1" y="100.9">integrated open-drain, active-high, power-good output</text>
<text x="111.1" y="96.6">compatible</text>
<text x="131.5" y="96.6">with</text>
<text x="141.1" y="96.6">standard</text>
<text x="158.2" y="96.6">CMOS</text>
<text x="172.1" y="96.6">logic</text>
<text x="182.7" y="96.6">and</text>
<text x="192" y="96.6">an</text>
<text x="25" y="106.1">–</text>
<text x="30" y="106.1">Adjustable version from approximately 1.2 to</text>
<text x="111.1" y="105.1">(PG) with a user-programmable delay. These pins</text>
<text x="30" y="110.4">18.5 V</text>
<text x="111.1" y="109.3">are intended for use in microcontroller-based, battery-</text>
<text x="111.1" y="113.6">powered applications where power-rail sequencing is</text>
<text x="20" y="114.6">•</text>
<text x="20" y="118.8">•</text>
<text x="25" y="114.6">Power-good with programmable delay</text>
<text x="25" y="118.8">Current-limit and thermal shutdown protections</text>
<text x="111.1" y="117.8">required.</text>
<text x="20" y="123.1">•</text>
<text x="25" y="123.1">Stable with ceramic output capacitors:</text>
<text x="111.1" y="124.1">In</text>
<text x="117.7" y="124.1">addition,</text>
<text x="134.6" y="124.1">the</text>
<text x="143.1" y="124.1">TPS7A16-Q1</text>
<text x="167.7" y="124.1">is</text>
<text x="173.9" y="124.1">designed</text>
<text x="191.8" y="124.1">for</text>
<text x="20" y="131.5">•</text>
<text x="25" y="127.3">≥ 2.2 µF</text>
<text x="111.1" y="128.4">generating</text>
<text x="131.5" y="128.4">a</text>
<text x="137.1" y="128.4">low-voltage</text>
<text x="158.6" y="128.4">supply</text>
<text x="172.4" y="128.4">from</text>
<text x="183.2" y="128.4">multicell</text>
<text x="25" y="136.3">–</text>
<text x="111.1" y="136.8">packs to automotive applications; not only can this</text>
<text x="111.1" y="132.6">solutions</text>
<text x="128" y="132.6">ranging</text>
<text x="142.6" y="132.6">from</text>
<text x="152.6" y="132.6">high-cell-count,</text>
<text x="179.4" y="132.6">power-tool</text>
<text x="111.1" y="141.1">device</text>
<text x="124.4" y="141.1">supply</text>
<text x="137.7" y="141.1">a</text>
<text x="142.7" y="141.1">well-regulated</text>
<text x="167.8" y="141.1">voltage</text>
<text x="182.2" y="141.1">rail,</text>
<text x="191" y="141.1">but</text>
<text x="20" y="144.8">•</text>
<text x="25" y="144.8">Package: High-thermal-performance, 8-pin</text>
<text x="25" y="149">HVSSOP thermal pad package</text>
<text x="111.1" y="149.5">regulation during voltage transients. These features</text>
<text x="111.1" y="145.3">the TPS7A16-Q1 can also withstand and maintain</text>
<text x="111.1" y="153.8">translate to simpler and more cost-effective, electrical</text>
<text x="20" y="161.7">•</text>
<text x="111.1" y="158">surge-protection circuitry.</text>
<text x="20" y="165.9">•</text>
<text x="136.2" y="164.4">Package Information</text>
<text x="20" y="170.2">•</text>
<text x="20" y="174.4">•</text>
<text x="82.6" y="246.4">Typical Application Schematic</text>
</g>
<g font-size="3.5" fill="#00f">
<text x="25" y="131.5">Functional Safety-Capable</text>
<text x="30" y="136.3">Document available to aid functional safety</text>
<text x="30" y="140.5">system design</text>
<text x="25" y="161.7">Emergency call (eCall)</text>
<text x="25" y="165.9">Battery management systems (BMS)</text>
<text x="25" y="170.2">Onboard (OBC) and wireless chargers</text>
<text x="25" y="174.4">DC/DC converters</text>
</g>
<text font-size="3.2" fill="#00f" x="177.8" y="21.1">TPS7A16-Q1</text>
<g font-size="2.8">
<text x="111.9" y="173.7">TPS7A16-Q1</text>
<text x="113.5" y="168.8">PART NUMBER</text>
<text x="137.4" y="173.7">DGN (HVSSOP, 8)</text>
<text x="143.9" y="168.8">PACKAGE</text>
<text x="168.4" y="173.7">3.00 mm × 3.00 mm</text>
<text x="169.5" y="168.8">BODY SIZE (NOM)</text>
<text x="111.1" y="180.5">(1)</text>
<text x="118.6" y="180.5">For all available packages, see the orderable addendum at</text>
<text x="118.6" y="183.9">the end of the data sheet.</text>
<text x="27.9" y="265.5">An IMPORTANT NOTICE at the end of this data sheet addresses availability, warranty, changes, use in safety-critical applications,</text>
<text x="27.9" y="268.9">intellectual property matters and other important disclaimers. PRODUCTION DATA.</text>
</g>
<text font-size="2.6" x="95.5" y="59.8">A</text>
<g font-size="2.5">
<text x="140.9" y="24.3">SBVS188E – MARCH 2012 – REVISED MAY 2023</text>
<text x="63.5" y="187.4">V</text>
<text x="61.7" y="192.1">60 V</text>
<text x="61.7" y="198.9">12 V</text>
<text x="94.9" y="201.6">t</text>
<text x="57.4" y="208.5">V</text>
<text x="83" y="209.1">IN</text>
<text x="104.5" y="209">OUT</text>
<text x="118.2" y="206">V</text>
<text x="138.2" y="209">VCC</text>
<text x="145.5" y="209.1">mC2</text>
<text x="72.8" y="212.4">C</text>
<text x="128.7" y="212.4">C</text>
<text x="151.6" y="214.4">EN</text>
<text x="57" y="219.5">V</text>
<text x="83" y="219.7">EN</text>
<text x="88.7" y="218.4">TPS7A16XX-Q1</text>
<text x="118.5" y="218">R</text>
<text x="83" y="227.5">DELAY</text>
<text x="106.2" y="227.5">PG</text>
<text x="122.1" y="227.8">IO1</text>
<text x="72.4" y="231.2">C</text>
<text x="94.4" y="228.9">GND</text>
<text x="114" y="230">V</text>
<text x="129.4" y="233.4">mC1</text>
<text x="138" y="233.3">IO3</text>
<text x="122.1" y="238.7">IO2</text>
</g>
<text font-size="2.1" fill="#00f" x="157.8" y="167.8">(1)</text>
<g font-size="1.8">
<text x="65.2" y="188.1">IN</text>
<text x="59.1" y="209.2">IN</text>
<text x="119.8" y="206.7">OUT</text>
<text x="74.6" y="213.1">IN</text>
<text x="130.5" y="213.1">OUT</text>
<text x="58.6" y="220.2">EN</text>
<text x="120.3" y="218.7">PG</text>
<text x="74.2" y="231.9">DELAY</text>
<text x="115.7" y="230.7">PG</text>
</g>
</svg>
